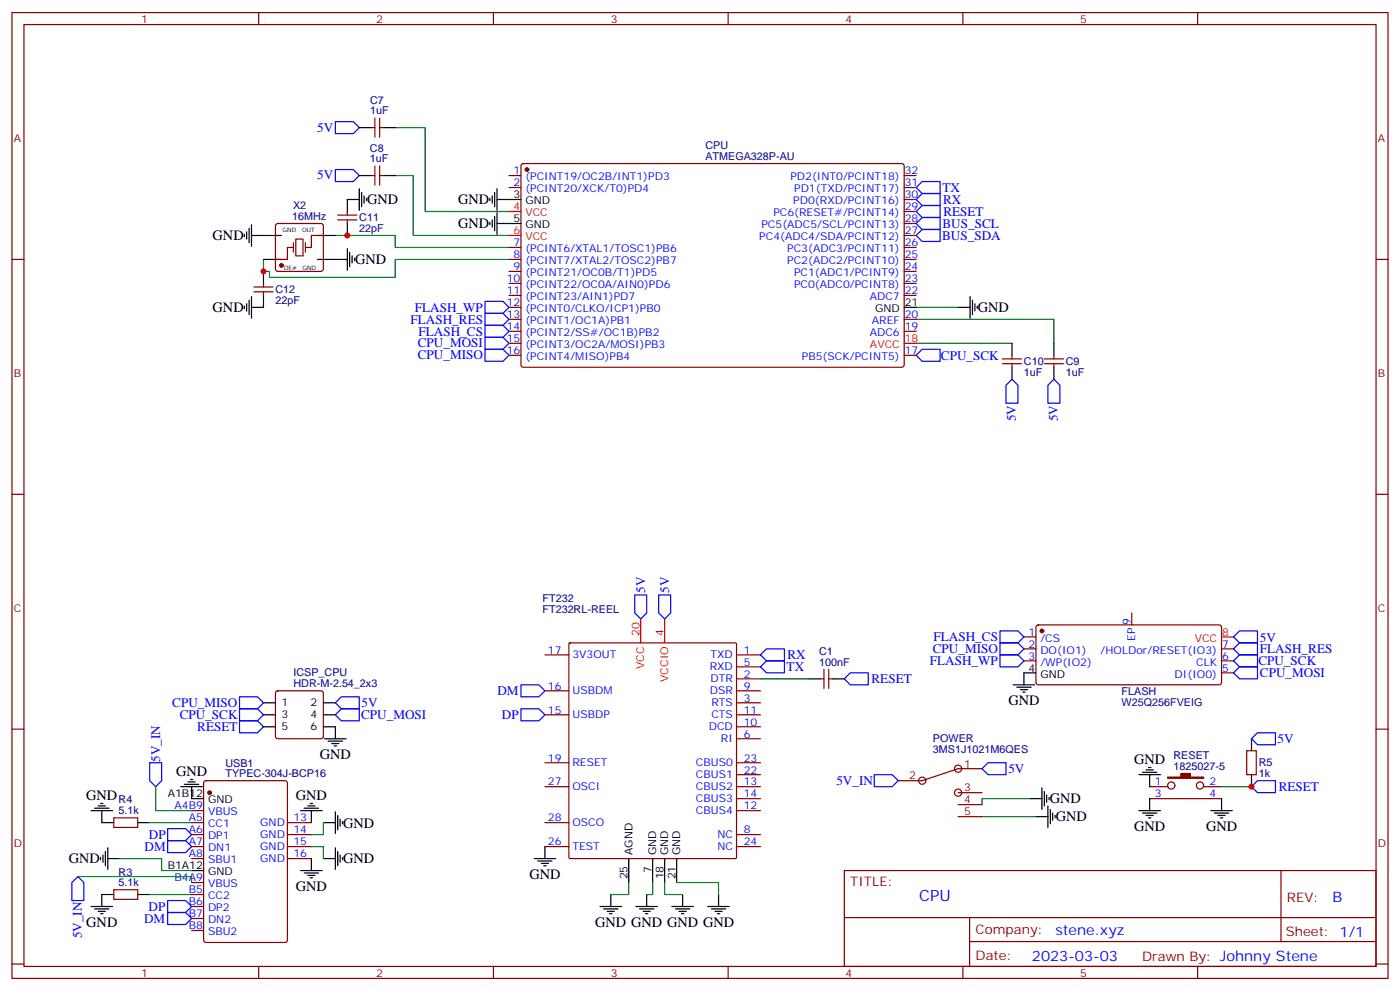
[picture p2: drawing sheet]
<svg xmlns="http://www.w3.org/2000/svg" width="412mm" height="292mm" viewBox="0 0 412 292" stroke-linecap="round" stroke-linejoin="round" font-family="sans-serif">
<g fill="none" stroke="#870000" stroke-width=".35">
<path d="M3.5 3.7h405.4v284.3h-405.4zM7.1 7.2h398.2v277.3h-398.2zM76.2 3.7v3.5M145.3 3.7v3.5M214.5 3.7v3.5M283.6 3.7v3.5M352.8 3.7v3.5M109.4 37.6h1M110.4 34.7v5.7M111.8 34.7v5.7M111.8 37.6h1.1M109.4 51.7h1"/>
<path d="M110.4 48.9v5.6M111.8 48.9v5.6M111.8 51.7h1.1M149.9 51.7h3.6M149.9 55.2h3.6M153.7 48.4l.5-.2h111.7l.4 .7v58.8l-.7 .4h-111.7l-.4-.7v-58.5zM266.3 51.7h3.6M266.3 55.2h3.6M266.3 58.7h3.6M3.5 76.4h3.6M81.4 66l.4-.2h12.7l.5 .2 .2 .5v12.7l-.2 .5-.5 .2h-12.7l-.5-.2-.2-.5v-12.7zM86.4 72.8h-1.7v3.6h-3.6"/>
<path d="M95.2 69.3h-3.5v3.5h-1.7M99.5 64.7h5.6M99.5 63.3h5.6M102.3 62.3v1M102.3 64.7v1.1M149.9 76.4h3.6M149.9 72.8h3.6M149.9 79.9h3.6M266.3 76.4h3.6M266.3 72.8h3.6M266.3 79.9h3.6M266.3 69.3h3.6"/>
<path d="M266.3 65.8h3.6M266.3 62.3h3.6M405.3 76.4h3.6M74.8 84.5h5.6M74.8 85.9h5.6M77.6 83.4v1.1M77.6 85.9v1.1M149.9 83.4h3.6M149.9 87h3.6M149.9 90.5h3.6M149.9 94h3.6M149.9 97.5h3.6"/>
<path d="M266.3 83.4h3.6M266.3 87h3.6M266.3 94h3.6M266.3 97.5h3.6M149.9 101.1h3.6M149.9 104.6h3.6M266.3 104.6h3.6M295.3 107.1h5.6M295.3 105.7h5.6M298.1 104.6v1.1M298.1 107.1v1M307.6 107.1h5.7"/>
<path d="M307.6 105.7h5.7M310.4 104.6v1.1M310.4 107.1v1M3.5 145.5h3.6M405.3 145.5h3.6M160.5 192.8h7.1M167.6 189.4l.3-.1h48.7l.3 .1 .1 63-.2 .3-48.9 .1-.3-.2zM217 196.3h7M217 192.8h7M217 199.8h7M241.7 199.8h1M242.7 197v5.7"/>
<path d="M244.1 199.8h1.1M244.1 197v5.7M301.6 187.5h3.6M301.6 191h3.6M301.6 194.6h3.6M305.4 184.2l.5-.2h53.5l.4 .7v16.5l-.7 .4-53.5-.1-.4-.6v-16.2zM333.4 180.4v3.6M359.8 191h3.6M359.8 194.6h3.6M359.8 198.1h3.6M3.5 214.7h3.6M81.4 203.6l.4-.2h12.7l.5 .2 .2 .5v12.7l-.2 .5-.5 .2h-12.7l-.5-.2-.2-.5v-12.7z"/>
<path d="M160.5 203.4h7.1M160.5 210.4h7.1M217 217.5h7M217 203.4h7M217 214h7M217 210.4h7M217 206.9h7M405.3 214.7h3.6M56.4 238.7h3.6M60.2 230l.5-.2h23.3l.6 .5 .1 46.5-.5 .6-23.5 .1-.7-.5v-46.5zM160.5 231.6h7.1M160.5 224.5h7.1"/>
<path d="M217 238.7h7M217 231.6h7M217 235.1h7M217 224.5h7M217 228.1h7M282.2 233.4h7.1M282.2 236.9h7.1M289.3 226.3h-7.1l-10.6 3.5h-7M338.7 231.6h5.3M338.7 235.1h21.1M354.5 231.6h5.3M367.2 221h2.9v7.1h-2.9z"/>
<path d="M33.5 240.8h7.1v2.8h-7.1zM56.4 249.2h3.6M56.4 245.7h3.6M56.4 242.2h3.6M56.4 252.8h3.6M56.4 259.8h3.6M84.7 249.2h7M84.7 245.7h7M84.7 242.2h7M84.7 252.8h7M160.5 249.2h7.1M160.5 242.2h7.1"/>
<path d="M217 249.2h7M217 245.7h7M248.7 256.3h156.6v28.2h-156.6zM282.2 240.4h7.1M377.3 256.3v20.9M33.5 261.9h7.1v2.9h-7.1zM56.4 263.3h3.6M56.4 266.9h3.6M56.4 270.4h3.6M56.4 273.9h3.6M248.7 270.1h156.5M285.6 277.2h119.6"/>
<path d="M285.6 270.1v14.2M3.5 283.8h3.6M76.2 284.5v3.5M145.3 284.5v3.5M214.5 284.5v3.5M283.6 284.5v3.5M352.8 284.5v3.5M405.3 283.8h3.6"/>
<circle cx="271.6" cy="229.8" r="1.06"/>
<circle cx="282.2" cy="226.3" r="1.06"/>
<circle cx="282.2" cy="233.4" r="1.06"/>
<circle cx="345" cy="231.2" r="1.06"/>
<circle cx="353.5" cy="231.2" r="1.06"/>
</g>
<path d="M149.9 62.3h3.6M149.9 69.3h3.6M266.3 101.1h3.6M188.7 182.2v7.1M195.8 182.2v7.1M359.8 187.5h3.6" fill="none" stroke="#f00" stroke-width=".35"/>
<g fill="none" stroke="#000" stroke-width=".35">
<path d="M105.8 37.6h3.6M112.9 37.6h3.5M105.8 51.7h3.6M105.8 58.7h-3.5v3.6M105.8 55.6v6.3M106.5 56.6v4.3M107.2 57.7v2.1M107.9 58.4v.7M112.9 51.7h3.5M144.3 58.4v.7M145 57.7v2.1M145.7 56.6v4.3"/>
<path d="M146.4 58.7h7.1M146.4 55.6v6.3M72 69v.7M72.7 68.3v2.1M73.4 67.2v4.2M74.1 69.3h8.8M74.1 66.1v6.4M77.6 76.4h5.3M77.6 79.9v3.5M93.5 69.3h5.3M93.5 76.4h8.8M102.3 65.8v3.5"/>
<path d="M102.3 73.2v6.4M103 74.3v4.2M103.7 75.3v2.1M104.4 76v.7M144.3 65.4v.7M145 64.7v2.2M145.7 63.7v4.2M146.4 62.6v6.4M146.4 65.8h7.1M72 90.1v.7M72.7 89.4v2.1M73.4 88.4v4.2"/>
<path d="M74.1 87.3v6.4M77.6 87v3.5h-3.5M266.3 90.5h3.6M282.2 90.5h3.6M285.8 87.3v6.4M286.5 88.4v4.2M287.2 89.4v2.1M287.9 90.1v.7M298.1 101.1v3.5M298.1 108.1v3.6M310.4 101.1v3.5M310.4 108.1v3.6"/>
<path d="M238.1 199.8h3.6M245.2 199.8h3.5M305.2 198.1h-3.6v3.5M77.6 206.9h3.5M77.6 210.4h3.5M77.6 214h3.5M95.2 214h3.6v3.5M95.2 206.9h3.6M95.2 210.4h3.6M95.6 217.5h6.4M96.7 218.2h4.2M97.7 218.9h2.1"/>
<path d="M98.4 219.6h.7M298.4 201.6h6.4M299.5 202.3h4.2M300.6 203h2.1M301.3 203.7h.7M368.7 217.5v3.5M26.8 238.7h6.4M27.9 237.9h4.2M28.9 237.2h2.1M29.6 236.5h.7M30 238.7v3.5h3.5M53.3 231.6h6.3"/>
<path d="M54.3 230.9h4.3M55.4 230.2h2.1M56.1 229.5h.7M56.4 231.6v3.5h3.6M88.5 238.7h6.4M89.6 237.9h4.2M90.7 237.2h2.1M91.4 236.5h.7M91.7 238.7v3.5M98.8 239v6.4M303.4 235.1h3.5M306.9 232v6.3"/>
<path d="M307.6 233v4.2M308.3 234.1v2.1M308.7 237.2v6.4M309 234.8v.7M309.4 238.3v4.2M310.1 239.4v2.1M335.5 238.7h6.3M335.5 228.1h6.3M336.5 227.4h4.3M336.5 239.4h4.3M337.6 226.7h2.1M338.3 226h.7"/>
<path d="M338.7 228.1v3.5M338.7 235.1v3.6M356.7 238.7h6.3M357.7 239.4h4.2M359.8 235.1v3.6M368.7 228.1v3.5M29.6 252.4v.7M30.3 251.7v2.1M31 250.6v4.3M31.7 252.8h3.6M31.7 249.6v6.3M40.6 242.2h3.5"/>
<path d="M56.4 256.3h3.6M88.5 256.3h6.4M89.6 257h4.2M90.7 257.7h2.1M91.4 258.4h.7M91.7 252.8v3.5M95.2 252.8h3.6M95.2 242.2h3.6M98.8 249.6v6.3M99.5 240.1v4.2M99.5 250.6v4.3M100.2 241.1v2.1"/>
<path d="M100.2 251.7v2.1M100.9 241.8v.7M100.9 252.4v.7M157.3 252.8h6.4M158.4 253.5h4.2M159.5 254.2h2.1M160.2 254.9h.7M160.5 249.2v3.6M185.2 252.8v7M192.3 252.8v7M195.8 252.8v7M199.3 252.8v7"/>
<path d="M305.2 240.4h3.5M310.8 240.1v.7M337.6 240.1h2.1M338.3 240.8h.7M358.8 240.1h2.1M359.5 240.8h.7M26.8 266.9h6.4M27.9 267.6h4.2M28.9 268.3h2.1M29.6 269h.7M33.5 263.3h-3.5v3.6M40.6 263.3h3.5"/>
<path d="M176.7 266.9h6.4M177.8 267.6h4.2M178.9 268.3h2.1M179.6 269h.7M179.9 263.3v3.6M187.3 266.9h6.4M188.4 267.6h4.2M189.4 268.3h2.2M190.1 269h.8M190.5 263.3v3.6M197.9 266.9h6.4M199 267.6h4.2"/>
<path d="M200 268.3h2.1M200.7 269h.7M201.1 263.3v3.6M208.5 266.9h6.3M209.5 267.6h4.3M210.6 268.3h2.1M211.3 269h.7M211.7 263.3v3.6"/>
</g>
<g fill="none" stroke="#008700" stroke-width=".35">
<path d="M116.4 37.6h8.8v24.7h24.7M116.4 51.7h5.3v17.6h28.2M77.6 76.4v3.5h1.8v1.8h37v-5.3h33.5M98.8 69.3h17.6v3.5h33.5M269.9 94h40.5v7.1M269.9 90.5h12.3M269.9 101.1h28.2M224 199.8h14.1M45.9 231.6v7.1h10.5M303.4 235.1h-14.1v1.8M359.8 231.6h8.9M22.9 258.1h33.5v1.7"/>
<path d="M35.3 252.8h12.3v3.5h8.8M44.1 242.2h12.3M91.7 249.2h3.5v3.6M95.2 242.2v3.5h-3.5M185.2 259.8v3.5h-5.3M192.3 259.8v3.5h-1.8M195.8 259.8v3.5h5.3M199.3 259.8h12.4v3.5M289.3 240.4h15.9M44.1 263.3h12.3"/>
</g>
<g fill="none" stroke="#00f" stroke-width=".35">
<path d="M98.8 35.8h5.3l1.7 1.8-1.7 1.7h-5.3zM98.8 49.9h5.3l1.7 1.8-1.7 1.7h-5.3zM271.6 53.4h5.3v3.6h-5.3l-1.7-1.8zM271.6 57h5.3v3.5h-5.3l-1.7-1.8zM269.9 69.3l1.7-1.7h5.3v3.5h-5.3zM269.9 62.3l1.7-1.8h5.3v3.5h-5.3zM271.6 64h5.3v3.6h-5.3l-1.7-1.8zM142.9 99.3h5.3l1.7 1.8-1.7 1.7h-5.3zM142.9 95.8h5.3l1.7 1.7-1.7 1.8h-5.3zM142.9 92.3h5.3l1.7 1.7-1.7 1.8h-5.3zM142.9 88.7h5.3l1.7 1.8-1.7 1.8h-5.3zM142.9 102.8h5.3l1.7 1.8-1.7 1.8h-5.3z"/>
<path d="M271.6 102.8h5.3v3.6h-5.3l-1.7-1.8zM298.1 111.7l1.8 1.7v5.3h-3.6v-5.3zM310.4 111.7l1.8 1.7v5.3h-3.5v-5.3zM187 175.2h3.5v5.2l-1.8 1.8-1.7-1.8zM194 175.2h3.6v5.2l-1.8 1.8-1.8-1.8zM224 196.3l1.8-1.7h5.3v3.5h-5.3zM224 192.8l1.8-1.8h5.3v3.6h-5.3zM248.7 199.8l1.8-1.7h5.3v3.5h-5.3zM294.6 189.3h5.3l1.7 1.7-1.7 1.8h-5.3zM294.6 185.7h5.3l1.7 1.8-1.7 1.8h-5.3zM294.6 192.8h5.3l1.7 1.8-1.7 1.7h-5.3zM363.4 191l1.7-1.7h5.3v3.5h-5.3z"/>
<path d="M363.4 194.6l1.7-1.8h5.3v3.5h-5.3zM363.4 187.5l1.7-1.8h5.3v3.6h-5.3zM365.1 196.3h5.3v3.5h-5.3l-1.7-1.7zM70.6 205.1h5.2l1.8 1.8-1.8 1.8h-5.2zM70.6 208.7h5.2l1.8 1.7-1.8 1.8h-5.2zM70.6 212.2h5.2l1.8 1.8-1.8 1.7h-5.2zM98.8 210.4l1.7-1.7h5.3v3.5h-5.3zM98.8 206.9l1.7-1.8h5.3v3.6h-5.3zM153.5 201.6h5.2l1.8 1.8-1.8 1.7h-5.2zM153.5 208.7h5.2l1.8 1.7-1.8 1.8h-5.2zM368.7 217.5l1.7-1.8h5.3v3.6h-5.3zM44.1 224.5h3.5v5.3l-1.7 1.8-1.8-1.8z"/>
<path d="M257.5 228.1h5.3l1.8 1.7-1.8 1.8h-5.3zM291 224.5h5.3v3.6h-5.3l-1.7-1.8zM368.7 231.6l1.7-1.8h5.3v3.6h-5.3zM22.9 258.1l1.8 1.7v5.3h-3.5v-5.3zM49.4 243.9h5.3l1.7 1.8-1.7 1.8h-5.3zM49.4 247.5h5.3l1.7 1.7-1.7 1.8h-5.3zM49.4 265.1h5.3l1.7 1.8-1.7 1.7h-5.3zM49.4 268.6h5.3l1.7 1.8-1.7 1.8h-5.3z"/>
</g>
<g fill="#870000" stroke="#870000" stroke-width=".35">
<path d="M344 228.8h3.8v-1.1h2.9v1.1h3.8v.3h-10.5z"/>
<circle cx="82.9" cy="78.1" r=".53"/>
<circle cx="155.2" cy="49.9" r=".53"/>
<circle cx="61.7" cy="233.4" r=".53"/>
<circle cx="306.9" cy="185.7" r=".53"/>
</g>
<path d="M86.4 71.4v2.9M87.1 70.4h2.2v4.9h-2.2zM90 71.4v2.9" fill="none" stroke="#871200" stroke-width=".35"/>
<g fill="#c00">
<circle cx="77.6" cy="79.9" r=".88"/>
<circle cx="102.3" cy="69.3" r=".88"/>
<circle cx="368.7" cy="231.6" r=".88"/>
</g>
<text font-size="4.6" fill="#00f" x="270.8" y="265.3">CPU</text>
<g font-size="4.2">
<text x="108.1" y="60.2">GND</text>
<text x="134.9" y="60.1">GND</text>
<text x="62.6" y="70.8">GND</text>
<text x="134.9" y="67.2">GND</text>
<text x="104.6" y="77.8">GND</text>
<text x="62.6" y="91.9">GND</text>
<text x="288" y="91.9">GND</text>
<text x="297" y="207.6">GND</text>
<text x="94.2" y="223.5">GND</text>
<text x="334.1" y="224.8">GND</text>
<text x="51.9" y="228.4">GND</text>
<text x="25.4" y="235.4">GND</text>
<text x="87.1" y="235.4">GND</text>
<text x="309.2" y="236.5">GND</text>
<text x="101.1" y="243.6">GND</text>
<text x="311" y="241.8">GND</text>
<text x="334.1" y="244.8">GND</text>
<text x="355.3" y="244.8">GND</text>
<text x="20.3" y="254.2">GND</text>
<text x="101.1" y="254.2">GND</text>
<text x="87.1" y="262.4">GND</text>
<text x="155.9" y="258.8">GND</text>
<text x="25.4" y="273">GND</text>
<text x="175.3" y="272.9">GND GND GND GND</text>
</g>
<g font-size="4.2" fill="#00f">
<text x="392.5" y="265.6">B</text>
<text x="310.9" y="275.1">stene.xyz</text>
<text x="304" y="282.9">2023-03-03</text>
</g>
<g font-size="3.9" fill="#00f">
<text x="93.4" y="38.7">5V</text>
<text x="93.4" y="52.8">5V</text>
<text x="277.6" y="56.5">TX</text>
<text x="277.8" y="60.1">RX</text>
<text x="277.9" y="63.6">RESET</text>
<text x="277.5" y="70.5">BUS_SDA</text>
<text x="277.6" y="67">BUS_SCL</text>
<text x="120.9" y="95.3">FLASH_RES</text>
<text x="122.2" y="91.8">FLASH_WP</text>
<text x="123.3" y="98.8">FLASH_CS</text>
<text x="123.1" y="102.2">CPU_MOSI</text>
<text x="123.1" y="105.8">CPU_MISO</text>
<text x="277.2" y="105.9">CPU_SCK</text>
<text x="299.3" y="124.1" transform="rotate(-90 299.3 124.1)">5V</text>
<text x="311.6" y="124.1" transform="rotate(-90 311.6 124.1)">5V</text>
<text x="190" y="174.4" transform="rotate(-90 190 174.4)">5V</text>
<text x="197.1" y="174.4" transform="rotate(-90 197.1 174.4)">5V</text>
<text x="275" y="188.8">FLASH_CS</text>
<text x="371.1" y="188.9">5V</text>
<text x="231.7" y="197.6">TX</text>
<text x="232" y="194.1">RX</text>
<text x="273.9" y="195.8">FLASH_WP</text>
<text x="274.8" y="192.2">CPU_MISO</text>
<text x="370.7" y="195.9">CPU_SCK</text>
<text x="371.1" y="192.2">FLASH_RES</text>
<text x="256.7" y="201.2">RESET</text>
<text x="371.1" y="199.4">CPU_MOSI</text>
<text x="50.8" y="208.1">CPU_MISO</text>
<text x="106.5" y="208.2">5V</text>
<text x="146.5" y="204.6">DM</text>
<text x="52.9" y="211.6">CPU_SCK</text>
<text x="58.1" y="215.1">RESET</text>
<text x="106.4" y="211.7">CPU_MOSI</text>
<text x="147.8" y="211.7">DP</text>
<text x="376.4" y="218.7">5V</text>
<text x="47.2" y="224.3" transform="rotate(-90 47.2 224.3)">5V_IN</text>
<text x="297" y="227.6">5V</text>
<text x="246.4" y="231">5V_IN</text>
<text x="376.7" y="232.9">RESET</text>
<text x="42.6" y="250.7">DM</text>
<text x="43.9" y="247.1">DP</text>
<text x="43.8" y="268.1">DP</text>
<text x="42.4" y="271.7">DM</text>
<text x="24.1" y="276.3" transform="rotate(-90 24.1 276.3)">5V_IN</text>
</g>
<g font-size="3.9" fill="#800">
<text x="250.5" y="260.9">TITLE:</text>
<text x="379.1" y="265.6">REV:</text>
<text x="287.4" y="275.1">Company:</text>
<text x="378.7" y="275.7">Sheet: 1/1</text>
<text x="287.4" y="282.8">Date:</text>
<text x="336.4" y="282.8">Drawn By: Johnny Stene</text>
</g>
<g font-size="3.2" fill="#800">
<text x="41.6" y="6.7">1</text>
<text x="110.8" y="6.7">2</text>
<text x="179.9" y="6.7">3</text>
<text x="249.1" y="6.7">4</text>
<text x="318.2" y="6.7">5</text>
<text x="4.1" y="41.8">A</text>
<text x="405.9" y="41.8">A</text>
<text x="4.1" y="110.9">B</text>
<text x="405.9" y="110.9">B</text>
<text x="4.1" y="180.1">C</text>
<text x="405.9" y="180.1">C</text>
<text x="284" y="226">1</text>
<text x="267.9" y="229.5">2</text>
<text x="284" y="233">3</text>
<text x="284" y="236.5">4</text>
<text x="284" y="240.1">5</text>
<text x="4.1" y="249.2">D</text>
<text x="405.9" y="249.2">D</text>
<text x="41.6" y="287.5">1</text>
<text x="110.8" y="287.5">2</text>
<text x="179.9" y="287.5">3</text>
<text x="249.1" y="287.5">4</text>
<text x="318.2" y="287.5">5</text>
</g>
<g font-size="3.2" fill="#000080">
<text x="109" y="33.7">1uF</text>
<text x="109" y="30.5">C7</text>
<text x="109" y="47.8">1uF</text>
<text x="109" y="44.6">C8</text>
<text x="207.8" y="47.1">ATMEGA328P-AU</text>
<text x="207.8" y="43.9">CPU</text>
<text x="86.1" y="64.7">16MHz</text>
<text x="86.3" y="61.5">X2</text>
<text x="105.8" y="65.1">C11</text>
<text x="105.8" y="68.4">22pF</text>
<text x="81.1" y="89.5">22pF</text>
<text x="81.1" y="86.3">C12</text>
<text x="301.6" y="107.5">C10</text>
<text x="314" y="107.5">C9</text>
<text x="301.6" y="110.7">1uF</text>
<text x="314" y="110.7">1uF</text>
<text x="159.8" y="177.2">FT232</text>
<text x="159.8" y="180.4">FT232RL-REEL</text>
<text x="241.3" y="196">100nF</text>
<text x="241.3" y="192.8">C1</text>
<text x="86.5" y="202.3">HDR-M-2.54_2x3</text>
<text x="86.5" y="199.1">ICSP_CPU</text>
<text x="330.4" y="207.9">W25Q256FVEIG</text>
<text x="330.4" y="204.6">FLASH</text>
<text x="274.8" y="221.7">3MS1J1021M6QES</text>
<text x="274.8" y="218.5">POWER</text>
<text x="66.4" y="225.7">USB1</text>
<text x="345.7" y="226.7">1825027-5</text>
<text x="345.7" y="223.5">RESET</text>
<text x="370.8" y="225.7">R5</text>
<text x="66.4" y="228.8">TYPEC-304J-BCP16</text>
<text x="370.8" y="228.9">1k</text>
<text x="34.9" y="239.7">5.1k</text>
<text x="34.9" y="236.5">R4</text>
<text x="34.9" y="257.8">R3</text>
<text x="34.9" y="260.9">5.1k</text>
</g>
<g font-size="3.2" fill="#00f">
<text x="151.3" y="51.3">1</text>
<text x="154.8" y="53.1">(PCINT19/OC2B/INT1)PD3</text>
<text x="232.8" y="53.1">PD2(INT0/PCINT18)</text>
<text x="266.5" y="51.3">32</text>
<text x="151.3" y="54.9">2</text>
<text x="154.8" y="56.6">(PCINT20/XCK/T0)PD4</text>
<text x="233.9" y="56.6">PD1(TXD/PCINT17)</text>
<text x="266.5" y="58.4">30</text>
<text x="266.5" y="54.9">31</text>
<text x="227.8" y="63.7">PC6(RESET#/PCINT14)</text>
<text x="233.7" y="60.1">PD0(RXD/PCINT16)</text>
<text x="266.5" y="65.4">28</text>
<text x="266.5" y="61.9">29</text>
<text x="223.7" y="70.7">PC4(ADC4/SDA/PCINT12)</text>
<text x="224.3" y="67.2">PC5(ADC5/SCL/PCINT13)</text>
<text x="266.5" y="69">27</text>
<text x="151.3" y="72.5">7</text>
<text x="151.3" y="76">8</text>
<text x="154.8" y="74.3">(PCINT6/XTAL1/TOSC1)PB6</text>
<text x="154.8" y="77.8">(PCINT7/XTAL2/TOSC2)PB7</text>
<text x="231.9" y="77.8">PC2(ADC2/PCINT10)</text>
<text x="231.9" y="74.3">PC3(ADC3/PCINT11)</text>
<text x="266.5" y="76">25</text>
<text x="266.5" y="72.5">26</text>
<text x="149.2" y="83.1">10</text>
<text x="151.3" y="79.6">9</text>
<text x="154.8" y="81.3">(PCINT21/OC0B/T1)PD5</text>
<text x="233.9" y="81.3">PC1(ADC1/PCINT9)</text>
<text x="266.5" y="83.1">23</text>
<text x="266.5" y="79.6">24</text>
<text x="149.2" y="86.6">11</text>
<text x="154.8" y="84.8">(PCINT22/OC0A/AIN0)PD6</text>
<text x="154.8" y="88.4">(PCINT23/AIN1)PD7</text>
<text x="233.9" y="84.8">PC0(ADC0/PCINT8)</text>
<text x="256.2" y="88.4">ADC7</text>
<text x="266.5" y="86.6">22</text>
<text x="149.2" y="90.1">12</text>
<text x="149.2" y="93.7">13</text>
<text x="154.8" y="91.9">(PCINT0/CLKO/ICP1)PB0</text>
<text x="154.8" y="95.4">(PCINT1/OC1A)PB1</text>
<text x="256.8" y="95.4">AREF</text>
<text x="266.5" y="93.7">20</text>
<text x="149.2" y="97.2">14</text>
<text x="149.2" y="100.7">15</text>
<text x="154.8" y="99">(PCINT2/SS#/OC1B)PB2</text>
<text x="256.2" y="99">ADC6</text>
<text x="266.5" y="97.2">19</text>
<text x="149.2" y="104.2">16</text>
<text x="154.8" y="102.5">(PCINT3/OC2A/MOSI)PB3</text>
<text x="154.8" y="106">(PCINT4/MISO)PB4</text>
<text x="236.2" y="106">PB5(SCK/PCINT5)</text>
<text x="266.5" y="104.2">17</text>
<text x="333" y="184" transform="rotate(-90 333 184)">9</text>
<text x="303" y="187.1">1</text>
<text x="303" y="190.7">2</text>
<text x="306.5" y="188.9">/CS</text>
<text x="334.4" y="188.6" transform="rotate(-90 334.4 188.6)">EP</text>
<text x="360" y="190.7">7</text>
<text x="161.4" y="192.4">17</text>
<text x="168.6" y="193.9">3V3OUT</text>
<text x="209.1" y="197.4">RXD</text>
<text x="209.3" y="193.9">TXD</text>
<text x="219.1" y="196">5</text>
<text x="219.1" y="192.4">1</text>
<text x="303" y="194.2">3</text>
<text x="306.5" y="192.4">DO(IO1)</text>
<text x="306.5" y="196">/WP(IO2)</text>
<text x="324.2" y="192.4">/HOLDor/RESET(IO3)</text>
<text x="352.4" y="196">CLK</text>
<text x="360" y="197.7">5</text>
<text x="360" y="194.2">6</text>
<text x="161.4" y="203">16</text>
<text x="209.3" y="200.9">DTR</text>
<text x="219.1" y="203">9</text>
<text x="219.1" y="199.5">2</text>
<text x="346" y="199.5">DI(IO0)</text>
<text x="168.6" y="204.4">USBDM</text>
<text x="209.1" y="204.4">DSR</text>
<text x="209.6" y="208">RTS</text>
<text x="219.1" y="206.6">3</text>
<text x="161.4" y="210.1">15</text>
<text x="168.6" y="211.5">USBDP</text>
<text x="208.8" y="215">DCD</text>
<text x="209.6" y="211.5">CTS</text>
<text x="219.1" y="213.6">10</text>
<text x="219.1" y="210.1">11</text>
<text x="212.4" y="218.5">RI</text>
<text x="219.1" y="217.1">6</text>
<text x="161.4" y="224.2">19</text>
<text x="168.6" y="225.6">RESET</text>
<text x="205" y="225.6">CBUS0</text>
<text x="219.1" y="227.7">22</text>
<text x="219.1" y="224.2">23</text>
<text x="161.4" y="231.2">27</text>
<text x="168.6" y="232.7">OSCI</text>
<text x="205" y="232.7">CBUS2</text>
<text x="205" y="229.1">CBUS1</text>
<text x="219.1" y="231.2">13</text>
<text x="340.2" y="231.2">1</text>
<text x="356.3" y="231.2">2</text>
<text x="51.4" y="238.3">A4B9</text>
<text x="205" y="239.7">CBUS4</text>
<text x="205" y="236.2">CBUS3</text>
<text x="219.1" y="238.3">12</text>
<text x="219.1" y="234.8">14</text>
<text x="340.2" y="234.8">3</text>
<text x="356.3" y="234.8">4</text>
<text x="55.6" y="241.8">A5</text>
<text x="55.6" y="245.4">A6</text>
<text x="61.3" y="240.1">VBUS</text>
<text x="61.3" y="243.6">CC1</text>
<text x="76.7" y="243.2">GND</text>
<text x="86.4" y="241.8">13</text>
<text x="86.4" y="245.4">14</text>
<text x="161.4" y="241.8">28</text>
<text x="168.6" y="243.2">OSCO</text>
<text x="219.1" y="245.4">8</text>
<text x="55.6" y="248.9">A7</text>
<text x="61.3" y="247.1">DP1</text>
<text x="61.3" y="250.6">DN1</text>
<text x="76.7" y="246.8">GND</text>
<text x="76.7" y="250.3">GND</text>
<text x="86.4" y="248.9">15</text>
<text x="161.4" y="248.9">26</text>
<text x="168.6" y="250.3">TEST</text>
<text x="211.3" y="250.3">NC</text>
<text x="211.3" y="246.8">NC</text>
<text x="219.1" y="248.9">24</text>
<text x="55.6" y="252.4">A8</text>
<text x="61.3" y="254.2">SBU1</text>
<text x="76.7" y="253.8">GND</text>
<text x="86.4" y="252.4">16</text>
<text x="51.4" y="259.5">B4A9</text>
<text x="55.6" y="263">B5</text>
<text x="61.3" y="261.2">VBUS</text>
<text x="55.6" y="266.5">B6</text>
<text x="61.3" y="264.8">CC2</text>
<text x="61.3" y="268.3">DP2</text>
<text x="55.6" y="270.1">B7</text>
<text x="55.6" y="273.6">B8</text>
<text x="61.3" y="271.8">DN2</text>
<text x="61.3" y="275.3">SBU2</text>
</g>
<g font-size="3.2">
<text x="151.3" y="58.4">3</text>
<text x="151.3" y="65.4">5</text>
<text x="154.8" y="60.1">GND</text>
<text x="154.8" y="67.2">GND</text>
<text x="257.8" y="91.9">GND</text>
<text x="266.5" y="90.1">21</text>
<text x="303" y="197.7">4</text>
<text x="306.5" y="199.5">GND</text>
<text x="82.9" y="208">1</text>
<text x="91.5" y="208">2</text>
<text x="82.9" y="211.5">3</text>
<text x="82.9" y="215">5</text>
<text x="91.5" y="211.5">4</text>
<text x="91.5" y="215">6</text>
<text x="49.4" y="234.8">A1B12</text>
<text x="61.3" y="236.5">GND</text>
<text x="186.3" y="251.7" transform="rotate(-90 186.3 251.7)">AGND</text>
<text x="193.3" y="251.7" transform="rotate(-90 193.3 251.7)">GND</text>
<text x="196.8" y="251.7" transform="rotate(-90 196.8 251.7)">GND</text>
<text x="200.4" y="251.7" transform="rotate(-90 200.4 251.7)">GND</text>
<text x="49.4" y="255.9">B1A12</text>
<text x="61.3" y="257.7">GND</text>
<text x="191.9" y="256.9" transform="rotate(-90 191.9 256.9)">7</text>
<text x="184.9" y="258.9" transform="rotate(-90 184.9 258.9)">25</text>
<text x="195.4" y="258.9" transform="rotate(-90 195.4 258.9)">18</text>
<text x="199" y="258.9" transform="rotate(-90 199 258.9)">21</text>
</g>
<g font-size="3.2" fill="#f00">
<text x="151.3" y="61.9">4</text>
<text x="154.8" y="63.7">VCC</text>
<text x="151.3" y="69">6</text>
<text x="154.8" y="70.7">VCC</text>
<text x="266.5" y="100.7">18</text>
<text x="256.3" y="102.5">AVCC</text>
<text x="188.4" y="187.1" transform="rotate(-90 188.4 187.1)">20</text>
<text x="195.4" y="187.1" transform="rotate(-90 195.4 187.1)">4</text>
<text x="351.9" y="188.9">VCC</text>
<text x="360" y="187.1">8</text>
<text x="189.8" y="196.9" transform="rotate(-90 189.8 196.9)">VCC</text>
<text x="196.8" y="200.8" transform="rotate(-90 196.8 200.8)">VCCIO</text>
</g>
<g font-size="1.8">
<text x="83.3" y="68.3">GND</text>
<text x="89" y="68.3">OUT</text>
<text x="83.6" y="79.6">OE#</text>
<text x="89.1" y="79.6">GND</text>
</g>
</svg>
